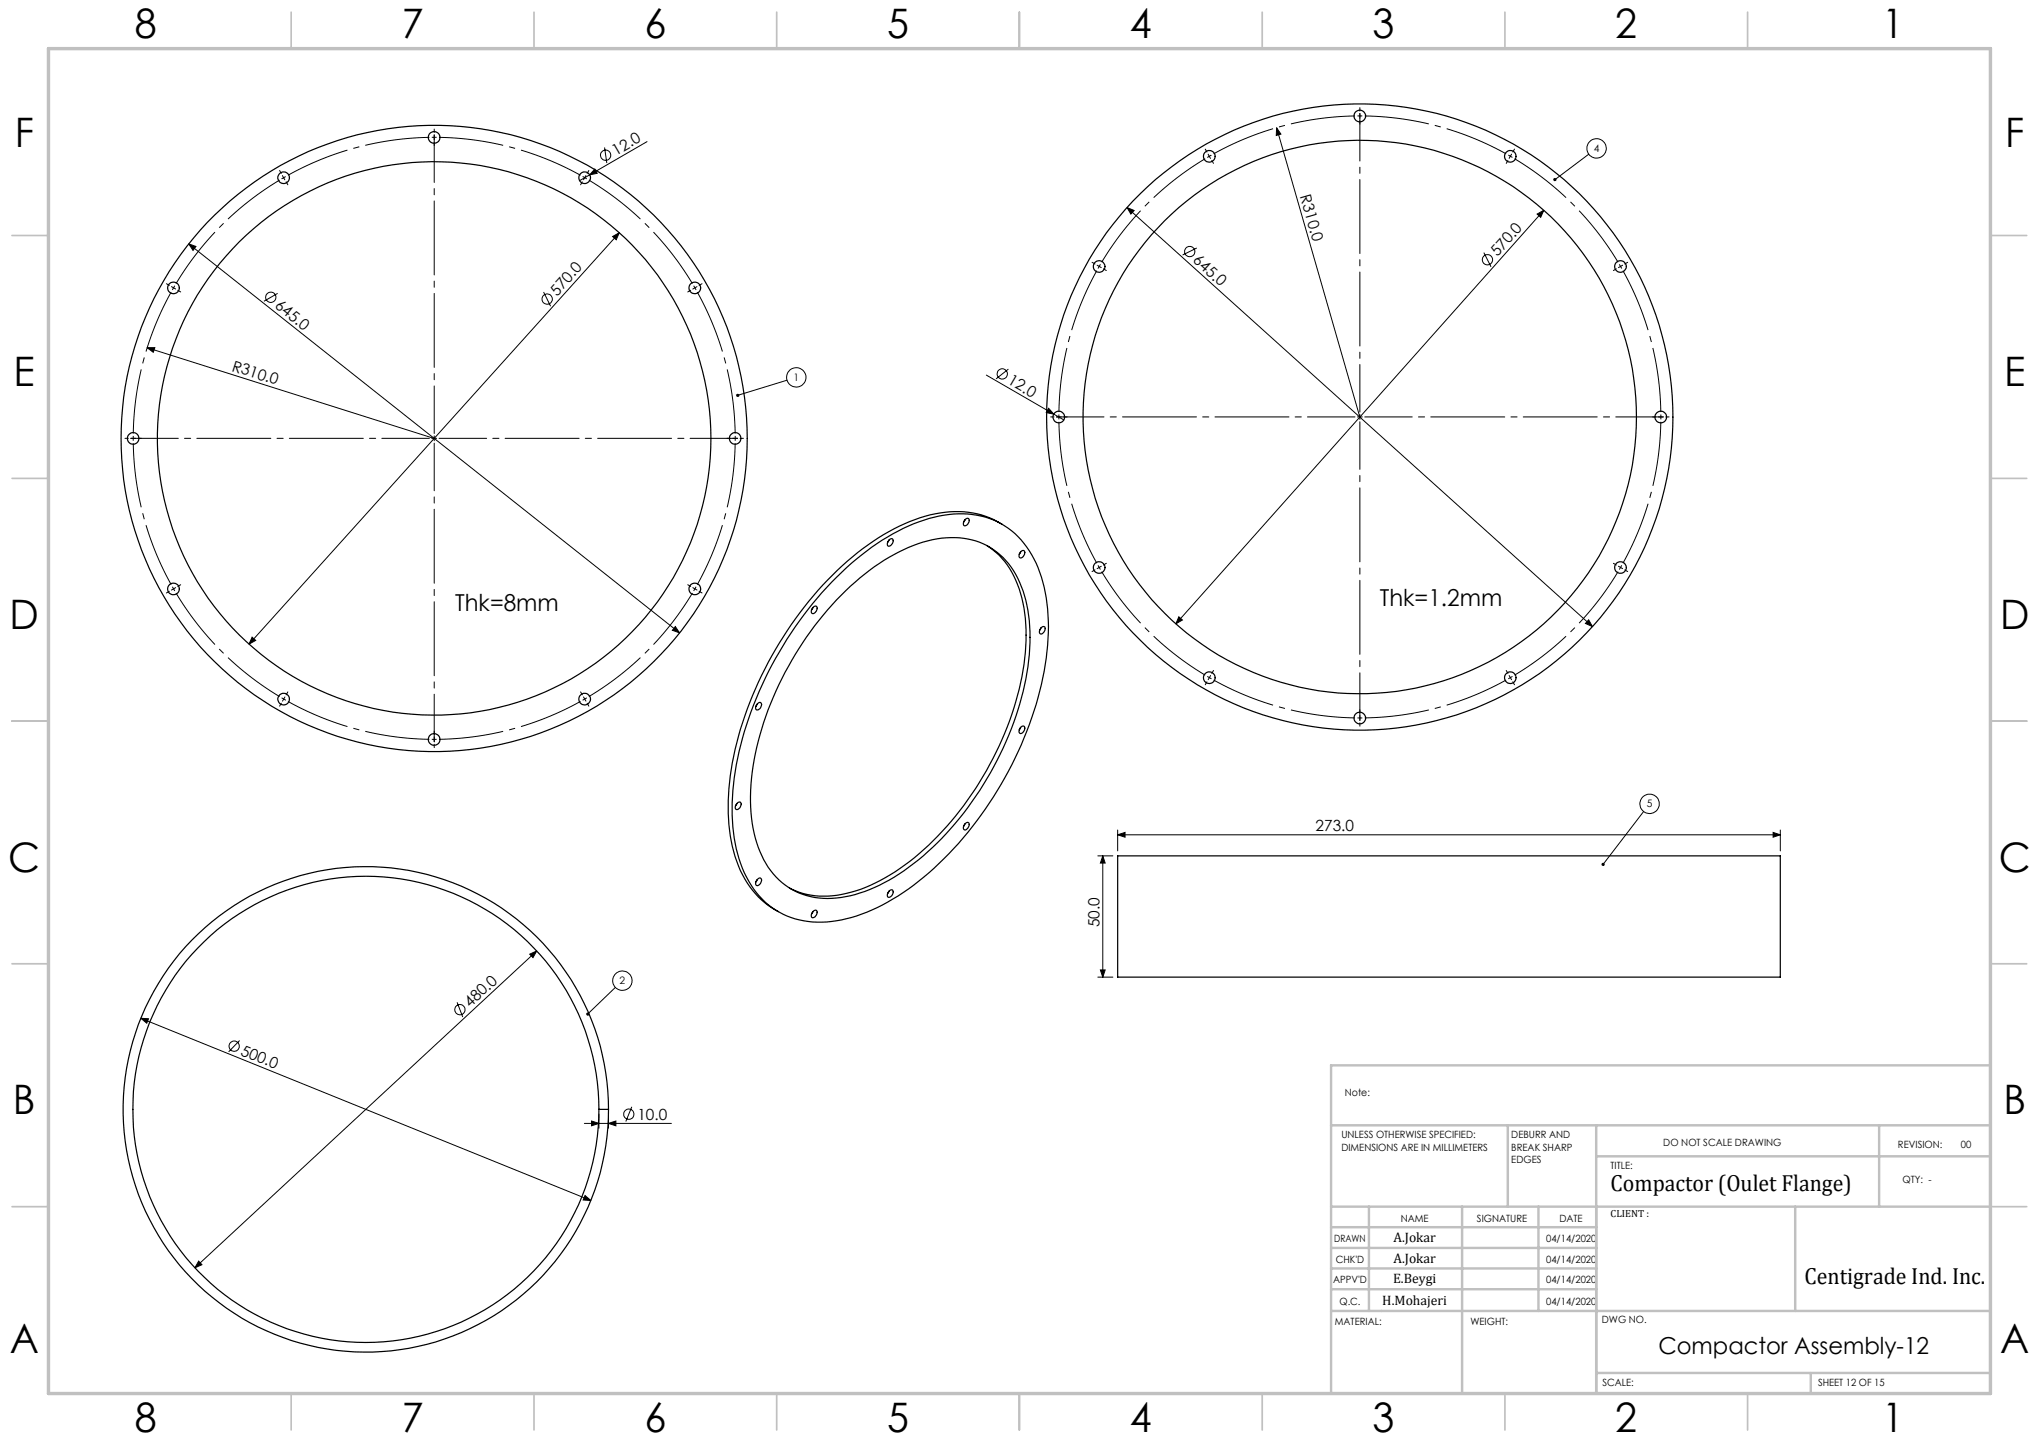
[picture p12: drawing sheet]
<svg xmlns="http://www.w3.org/2000/svg" width="420mm" height="297mm" viewBox="0 0 420 297" stroke-linecap="round" stroke-linejoin="round" font-family="sans-serif">
<g fill="none" stroke="#000" stroke-width=".21">
<path d="M58.2 36.2l.2 .4M58.4 36.6l-.4 .3M58.4 36.6l.3 .4M58.8 36.4l-.4 .2M121.5 36l-2.1 1.2M122.5 34.8l.5 .9-1.5 .3zM124.5 30.4l.5 3.2M133.3 29.2l-11.8 6.8M248.8 31.7l.3 .5M249.1 32.2l-.4 .3M249.1 32.2l.2 .4M249.5 32l-.4 .2"/>
<path d="M263 26.3l.8 1.3-.9 .3zM263 26.3l17.1 59.6M327.3 31.7l-7 5.3M38.9 50.2l1.5 .6-.6 .8zM38.9 50.2l101.1 80.1M126.2 48.7l1.4-.8-.7 1.5zM127.6 47.9l-76.3 84.8M232.2 42.8l1.4 .6-.7 .7zM232.2 42.8l95.8 86.2M246.5 51.1l-2.9 1.4M305.6 52l1.5 3M316.6 44.1l1.4-.8-.6 1.5z"/>
<path d="M318 43.3l-75.8 85.2M30.3 71.6h1.6l-.3 1zM30.3 71.6l59.1 18.7M57.2 60.4l-2.8 1.7M112 60.1l1.4 3M162.1 78.3l-10.1 3.1M203.2 77.3l15.9 9.2M207.7 76l-2.5 2M216 84.1l1.1 1.2-1.6-.3zM51.9 131.2l.8 .7-1.4 .8zM139.1 129l.9 1.3-1.5-.5zM242.8 127l.8 .7-1.4 .8z"/>
<path d="M327.2 127.7l.8 1.3-1.4-.6zM226.1 176.3h3.1M227.2 176.3v25M227.2 176.3l.4 1.5h-.9zM230.2 171.9l1.5-.5v1zM230.2 171v4.3M230.2 171.9h136.5M338.6 167.1l-8.4 10.9M365.2 171.4l1.5 .5-1.5 .5zM366.7 171v4.3M109.1 196.5l1.5-.6-.8 1.3zM110.6 195.9l-70.5 65.2"/>
<path d="M226.7 199.8h.9l-.4 1.5zM29 209.7l92.7 37.6M29 209.7l1.6 .1-.4 .9zM49.4 214.3l-2.3 2.3M94.2 206.4l1.1 3.1M126.8 203.4l-5.7 5.4M226.1 201.3h3.1M120.4 231.4h17.9M121.8 230.9l1.6 .5-1.6 .5zM123.4 229.5v2.9M125.3 231.4l1.6-.5v1zM125.3 229.5v2.9"/>
<path d="M130.1 228l-1.2 3M40.9 259.7l.7 .8-1.5 .6zM120.5 246.2l1.2 1.1-1.6-.1z"/>
<circle cx="124.7" cy="32" r="1.06"/>
<circle cx="328.9" cy="30.6" r="2"/>
<circle cx="245.1" cy="51.8" r="1.07"/>
<circle cx="306.4" cy="53.5" r="1.05"/>
<circle cx="55.8" cy="61.2" r="1.06"/>
<circle cx="112.7" cy="61.6" r="1.07"/>
<circle cx="164" cy="77.7" r="1.99"/>
<circle cx="206.4" cy="77" r="1.06"/>
<circle cx="339.8" cy="165.6" r="1.99"/>
<circle cx="48.2" cy="215.5" r="1.06"/>
<circle cx="94.7" cy="208" r="1.05"/>
<circle cx="128.2" cy="202" r="2"/>
<circle cx="129.5" cy="229.5" r="1.06"/>
</g>
<g fill="none" stroke="#000" stroke-width=".21" stroke-dasharray="15.2 1.3 1.3 1.3" stroke-linecap="butt">
<path d="M89.4 28.3h-.5M89.4 28.3h.5M120.4 36.6l-.4-.3M120.4 36.6l.5 .2M280.1 23.9h-.5M280.1 23.9h.5M311.1 32.2l-.4-.3M311.1 32.2l.4 .2M35.7 59.3l-.2 .4M35.7 59.3l.3-.5M143.1 59.3l-.2-.5M143.1 59.3l.3 .4"/>
<path d="M226.4 54.9l-.2 .4M226.4 54.9l.3-.5M333.8 54.9l-.2-.5M333.8 54.9l.3 .4M27.4 90.3v.5M27.4 90.3v-.5M151.4 90.3v-.5M151.4 90.3v.5M218.1 85.9v.5M218.1 85.9v-.5M342.1 85.9v-.5M342.1 85.9v.5"/>
<path d="M226.4 116.9l.3 .4M226.4 116.9l-.2-.5M333.8 116.9l.3-.5M333.8 116.9l-.2 .4M35.7 121.3l.3 .4M35.7 121.3l-.2-.5M143.1 121.3l.3-.5M143.1 121.3l-.2 .4M249.1 139.6l.4 .2M249.1 139.6l-.4-.3M311.1 139.6l.4-.3M311.1 139.6l-.4 .2"/>
<path d="M58.4 144l.5 .2M58.4 144l-.4-.3M89.4 152.3h.5M89.4 152.3h-.5M120.4 144l.5-.3M120.4 144l-.4 .2M280.1 147.9h.5M280.1 147.9h-.5"/>
</g>
<g fill="none" stroke="#000" stroke-width=".21" stroke-dasharray="15.2 1.3 1.3 1.3" stroke-dashoffset="1.9" stroke-linecap="butt">
<path d="M57.6 37.1a62 62 0 0 0-21.3 21.3M88.4 28.3a62 62 0 0 0-29.1 7.8M119.6 36.1a62 62 0 0 0-29.2-7.8M248.2 32.7a62 62 0 0 0-21.3 21.3M279.1 23.9a62 62 0 0 0-29.1 7.8M310.2 31.7a62 62 0 0 0-29.1-7.8M142.6 58.4a62 62 0 0 0-21.3-21.3M225.9 55.7a62 62 0 0 0-7.8 29.2M333.3 54a62 62 0 0 0-21.3-21.3M35.3 60.2a62 62 0 0 0-7.8 29.1M27.5 91.3a62 62 0 0 0 7.8 29.1M151.4 89.3a62 62 0 0 0-7.8-29.1"/>
<path d="M218.1 86.9a62 62 0 0 0 7.8 29.1M342.1 84.9a62 62 0 0 0-7.8-29.2M226.9 117.7a62 62 0 0 0 21.3 21.4M334.3 116a62 62 0 0 0 7.8-29.1M36.3 122.1a62 62 0 0 0 21.3 21.4M143.6 120.4a62 62 0 0 0 7.8-29.1M312 139.1a62 62 0 0 0 21.3-21.4M59.3 144.5a62 62 0 0 0 29.1 7.8M90.4 152.3a62 62 0 0 0 29.2-7.8M121.3 143.5a62 62 0 0 0 21.3-21.4M250 140.1a62 62 0 0 0 29.1 7.8M281.1 147.9a62 62 0 0 0 29.1-7.8"/>
</g>
<g fill="none" stroke="#000" stroke-width=".21" stroke-dasharray="15.2 1.3 1.3 1.3">
<path d="M57.9 35.7l-.3-.6M58.9 37.5l.4 .6M89.4 28.3v-.5M89.4 28.3v.5M89.4 27.3v-.7M89.4 29.3v.7M119.9 37.5l-.3 .6M120.4 36.6l.3-.4M120.4 36.6l-.2 .4M120.9 35.7l.4-.6M248.6 31.3l-.3-.6M249.6 33l.4 .7"/>
<path d="M280.1 23.9v-.5M280.1 23.9v.5M280.1 22.9v-.7M280.1 24.9v.7M310.6 33l-.3 .7M311.1 32.2l.3-.5M311.1 32.2l-.2 .4M311.6 31.3l.4-.6M34.9 58.8l-.6-.4M35.7 59.3l-.4-.3M35.7 59.3l.5 .2M36.6 59.8l.6 .3"/>
<path d="M142.3 59.8l-.6 .3M143.1 59.3l.5-.3M143.1 59.3l-.4 .2M144 58.8l.6-.4M225.6 54.4l-.7-.4M226.4 54.9l-.4-.3M226.4 54.9l.4 .2M227.3 55.4l.6 .3M332.9 55.4l-.6 .3M333.8 54.9l.4-.3M333.8 54.9l-.4 .2M334.7 54.4l.6-.4"/>
<path d="M26.4 90.3h-.7M27.4 90.3h-.5M27.4 90.3h.5M28.4 90.3h.7M89.4 90.3v-.5M89.4 90.3h-.5M89.4 90.3v.5M89.4 90.3h.5M150.4 90.3h-.7M151.4 90.3h.5M151.4 90.3h-.5M152.4 90.3h.7"/>
<path d="M217.1 85.9h-.7M218.1 85.9h-.5M218.1 85.9h.5M219.1 85.9h.7M280.1 85.9v-.5M280.1 85.9h-.5M280.1 85.9v.5M280.1 85.9h.5M341.1 85.9h-.7M342.1 85.9h.5M342.1 85.9h-.5M343.1 85.9h.7"/>
<path d="M225.6 117.4l-.7 .3M226.4 116.9l-.4 .2M226.4 116.9l.4-.3M227.3 116.4l.6-.4M332.9 116.4l-.6-.4M333.8 116.9l.4 .2M333.8 116.9l-.4-.3M334.7 117.4l.6 .3M34.9 121.8l-.6 .3M35.7 121.3l-.4 .2M35.7 121.3l.5-.3M36.6 120.8l.6-.4"/>
<path d="M142.3 120.8l-.6-.4M143.1 121.3l.5 .2M143.1 121.3l-.4-.3M144 121.8l.6 .3M249.1 139.6l-.2 .4M249.1 139.6l.3-.5M249.6 138.7l.4-.6M310.6 138.7l-.3-.6M311.1 139.6l.3 .4M311.1 139.6l-.2-.5M57.9 144.8l-.3 .6M58.4 144l-.2 .4"/>
<path d="M58.4 144l.3-.5M58.9 143.1l.4-.6M89.4 152.3v.5M89.4 152.3v-.5M89.4 153.3v.7M89.4 151.3v-.7M119.9 143.1l-.3-.6M120.4 144l.3 .4M120.4 144l-.2-.5M120.9 144.8l.4 .6M248.6 140.4l-.3 .6M280.1 147.9v.5"/>
<path d="M280.1 147.9v-.5M280.1 148.9v.7M280.1 146.9v-.7M311.6 140.4l.4 .6"/>
</g>
<path d="M88.4 90.3h-61.5M89.4 89.3v-61.5M89.4 91.3v61.5M90.4 90.3h61.5M279.1 85.9h-61.5M280.1 84.9v-61.5M280.1 86.9v61.5M281.1 85.9h61.5" fill="none" stroke="#000" stroke-width=".21" stroke-dasharray="15.2 1.3 1.3 1.3" stroke-dashoffset="5.4"/>
<g fill="none" stroke="#c0c0c0" stroke-width=".35">
<path d="M60 2.5v7.5M110 2.5v7.5M160 2.5v7.5M210 2.5v7.5M260 2.5v7.5M310 2.5v7.5M360 2.5v7.5M2.5 48.5h7.5M410 48.5h7.5M2.5 98.5h7.5M410 98.5h7.5M2.5 148.5h7.5"/>
<path d="M410 148.5h7.5M2.5 198.5h7.5M410 198.5h7.5M2.5 248.5h7.5M410 248.5h7.5M60 287v7.5M110 287v7.5M160 287v7.5M210 287v7.5M260 287v7.5M310 287v7.5M360 287v7.5"/>
</g>
<g fill="none" stroke="#c0c0c0" stroke-width=".5">
<path d="M410 219.4h-135.8v67.4M274.2 231.8h135.8M310.6 231.8v16.7M328.8 231.8v55.2M328.8 238.2h81.2M387.1 231.8v16.7M274.2 248.5h135.8M274.2 257h54.6M274.2 252.8h54.6M282 248.5v21.5M301.2 248.5v38.3M316.9 248.5v21.5"/>
<path d="M369.8 248.5v21.5M274.2 265.5h54.6M274.2 261.3h54.6M274.2 270h135.8M328.8 282.8h81.2M373 282.8v4.2"/>
</g>
<path d="M10 10h400v277h-400z" fill="none" stroke="#c0c0c0" stroke-width=".7"/>
<g fill="#000">
<path d="M122.5 34.8l.5 .9-1.5 .3zM263 26.3l.8 1.3-.9 .3zM30.3 71.6h1.6l-.3 1zM216 84.1l1.1 1.2-1.6-.3z"/>
<path d="M151.7 81.2v.3l.3-.1-.3 .1a.34 .34 0 0 0 .5 .2 .34 .34 0 0 0 0-.5 .34 .34 0 0 0-.5 0zM320.1 36.7l-.1 .5 .3-.2-.3 .2a.34 .34 0 0 0 .5 .1 .34 .34 0 0 0 0-.5 .34 .34 0 0 0-.4-.1zM120.8 208.6l.1 .5 .2-.3-.2 .3a.34 .34 0 0 0 .4 0 .34 .34 0 0 0 0-.5 .34 .34 0 0 0-.5 0zM330 177.8v.5l.2-.3-.2 .3a.33 .33 0 0 0 .5-.1 .33 .33 0 0 0-.1-.4 .33 .33 0 0 0-.4 0z"/>
<path d="M51.9 131.2l-.6 1.5 1.4-.8zM126.2 48.7l.7 .7 .7-1.5z"/>
<path d="M139.1 129l-.6 .8 1.5 .5zM38.9 50.2l.9 1.4 .6-.8z"/>
<path d="M242.8 127l-.6 1.5 1.4-.8zM316.6 44.1l.8 .7 .6-1.5z"/>
<path d="M327.2 127.7l-.6 .7 1.4 .6zM232.2 42.8l.7 1.3 .7-.7z"/>
<path d="M227.2 176.3l.4 1.5h-.9zM226.7 199.8h.9l-.4 1.5z"/>
<path d="M365.2 171.4l1.5 .5-1.5 .5zM230.2 171.9l1.5-.5v1z"/>
<path d="M121.8 230.9l1.6 .5-1.6 .5zM125.3 231.4l1.6-.5v1z"/>
<path d="M120.5 246.2l-.4 1 1.6 .1zM29 209.7l1.2 1 .4-.9z"/>
<path d="M40.9 259.7l-.8 1.4 1.5-.6zM109.1 196.5l.7 .7 .8-1.3z"/>
</g>
<g fill="none" stroke="#000" stroke-width=".25">
<path d="M171.3 119.9a47.5 47.5 0 0 1 20.1-13.1 18.9 18.9 0 0 1 15.6 1.5 19.7 19.7 0 0 1 8.1 12.7 48.6 48.6 0 0 1-1.7 24.1 75.8 75.8 0 0 1-25.2 37.2 35.6 35.6 0 0 1-17.9 7.6 16.6 16.6 0 0 1-17.4-11 37.5 37.5 0 0 1-1.5-20 75.5 75.5 0 0 1 19.9-39zM183.1 111.2l-.3 .5M183.3 111.1a.42 .42 0 0 1 .5-.1 .42 .42 0 0 1 .2 .5 .79 .79 0 0 1-1.2 .8l.1-.7zM198.8 107l-.3 .6M198.8 107a.48 .48 0 0 1 .7-.2 .48 .48 0 0 1 .1 .8 .72 .72 0 0 1-1.1 .5v-.5zM203.3 112.4a17.4 17.4 0 0 1 7.4 11.8 43.5 43.5 0 0 1-1.9 21.6 67.1 67.1 0 0 1-21.4 31.6 31.3 31.3 0 0 1-16.8 7.2 15.2 15.2 0 0 1-8-1.7M206.4 108a19 19 0 0 0-15.8-1.7 45.6 45.6 0 0 0-19.1 12.2 75.5 75.5 0 0 0-20.9 39.9 38.4 38.4 0 0 0 1.5 20 17.9 17.9 0 0 0 8.2 9.4M210.2 113.7a.49 .49 0 0 1 .7-.3 .49 .49 0 0 1 .1 .8 .69 .69 0 0 1-1.1 .5v-.5zM210.2 113.7l-.3 .5M167.5 125.1a.47 .47 0 0 1 .7-.2 .47 .47 0 0 1 0 .7 .69 .69 0 0 1-.3 .6 .69 .69 0 0 1-.8 0v-.5zM167.5 125.1l-.3 .5M174.2 121.7a38.7 38.7 0 0 1 17.9-10.5 15.4 15.4 0 0 1 14.5 3.6 21.9 21.9 0 0 1 5.5 14.2 54.1 54.1 0 0 1-6.1 26.4 62.4 62.4 0 0 1-20.9 24.7 27.2 27.2 0 0 1-15.5 4.9 14.6 14.6 0 0 1-13.1-9.6 34.9 34.9 0 0 1-.9-20.1 68.1 68.1 0 0 1 18.6-33.6z"/>
<path d="M214.4 129.3a.48 .48 0 0 1 .7-.2 .48 .48 0 0 1 .1 .7 .69 .69 0 0 1-.3 .6 .69 .69 0 0 1-.8 0v-.5zM214.4 129.3l-.3 .5M156 145l-.3 .5M156.1 144.8a.45 .45 0 0 1 .7 0 .45 .45 0 0 1 0 .7 .72 .72 0 0 1-1.1 .5v-.5zM210.2 149.8a.49 .49 0 0 1 .7-.2 .49 .49 0 0 1 .1 .8 .69 .69 0 0 1-1.1 .5v-.5zM210.2 149.8l-.3 .5M151.8 165.5a.47 .47 0 0 1 .7-.3 .47 .47 0 0 1 .1 .8 .69 .69 0 0 1-.4 .6 .69 .69 0 0 1-.7-.1v-.5zM151.8 165.5l-.3 .5M198.8 169.7l-.3 .5M198.9 169.5a.45 .45 0 0 1 .7 0 .45 .45 0 0 1 0 .7 .69 .69 0 0 1-.4 .6 .69 .69 0 0 1-.7-.1v-.5zM230.2 176.3h136.5v25h-136.5zM156 181.1l-.3 .5"/>
<path d="M156.1 181a.45 .45 0 0 1 .7 0 .45 .45 0 0 1 0 .6 .69 .69 0 0 1-.4 .7 .69 .69 0 0 1-.7-.1v-.5zM167.5 187.7l-.3 .5M167.6 187.6a.42 .42 0 0 1 .6-.1 .42 .42 0 0 1 .1 .6 .79 .79 0 0 1-1.2 .7l.1-.7zM183.1 183.5a.48 .48 0 0 1 .8-.2 .48 .48 0 0 1 0 .8 .72 .72 0 0 1-1.1 .5v-.5zM183.1 183.5l-.3 .5M123.4 228.5h1.9"/>
<circle cx="58.4" cy="36.6" r="1.2"/>
<circle cx="89.4" cy="28.3" r="1.2"/>
<circle cx="120.4" cy="36.6" r="1.2"/>
<circle cx="249.1" cy="32.2" r="1.2"/>
<circle cx="280.1" cy="23.9" r="1.2"/>
<circle cx="311.1" cy="32.2" r="1.19"/>
<circle cx="35.7" cy="59.3" r="1.2"/>
<circle cx="143.1" cy="59.3" r="1.2"/>
<circle cx="226.4" cy="54.9" r="1.2"/>
<circle cx="333.8" cy="54.9" r="1.2"/>
<circle cx="27.4" cy="90.3" r="1.19"/>
<circle cx="89.4" cy="90.3" r="64.5"/>
<circle cx="89.4" cy="90.3" r="57"/>
<circle cx="151.4" cy="90.3" r="1.19"/>
<circle cx="218.1" cy="85.9" r="1.2"/>
<circle cx="280.1" cy="85.9" r="57"/>
<circle cx="280.1" cy="85.9" r="64.5"/>
<circle cx="342.1" cy="85.9" r="1.2"/>
<circle cx="226.4" cy="116.9" r="1.2"/>
<circle cx="333.8" cy="116.9" r="1.2"/>
<circle cx="35.7" cy="121.3" r="1.2"/>
<circle cx="143.1" cy="121.3" r="1.2"/>
<circle cx="249.1" cy="139.6" r="1.2"/>
<circle cx="311.1" cy="139.6" r="1.19"/>
<circle cx="58.4" cy="144" r="1.2"/>
<circle cx="89.4" cy="152.3" r="1.2"/>
<circle cx="120.4" cy="144" r="1.2"/>
<circle cx="280.1" cy="147.9" r="1.2"/>
<circle cx="75.3" cy="228.5" r="50"/>
<circle cx="75.4" cy="228.5" r="48"/>
</g>
<g font-size="8.4">
<text x="27.7" y="7.9">8</text>
<text x="82.7" y="7.9">7</text>
<text x="132.7" y="7.9">6</text>
<text x="182.7" y="7.9">5</text>
<text x="232.7" y="7.9">4</text>
<text x="282.7" y="7.9">3</text>
<text x="332.7" y="7.9">2</text>
<text x="387.7" y="7.9">1</text>
<text x="3" y="30.3">F</text>
<text x="413" y="30.3">F</text>
<text x="2.8" y="79.5">E</text>
<text x="412.8" y="79.5">E</text>
<text x="2" y="129.5">D</text>
<text x="412" y="129.5">D</text>
<text x="1.7" y="179.5">C</text>
<text x="411.7" y="179.5">C</text>
<text x="2.7" y="229.5">B</text>
<text x="412.7" y="229.5">B</text>
<text x="2" y="278.8">A</text>
<text x="412" y="278.8">A</text>
<text x="27.7" y="294.9">8</text>
<text x="82.7" y="294.9">7</text>
<text x="132.7" y="294.9">6</text>
<text x="182.7" y="294.9">5</text>
<text x="232.7" y="294.9">4</text>
<text x="282.7" y="294.9">3</text>
<text x="332.7" y="294.9">2</text>
<text x="387.7" y="294.9">1</text>
</g>
<g font-size="4.8">
<text x="93.8" y="125.9">Thk=8mm</text>
<text x="284.2" y="124.8">Thk=1.2mm</text>
<text x="331.8" y="245.2">Compactor (Oulet Flange)</text>
<text x="371.7" y="264.5">Centigrade Ind. Inc.</text>
<text x="341.6" y="278.8">Compactor Assembly-12</text>
</g>
<g font-size="3.2">
<text x="126.9" y="32.1" transform="rotate(-30 126.9 32.1)">12.0</text>
<text x="267.8" y="40.4" transform="rotate(74 267.8 40.4)">R310.0</text>
<text x="245.6" y="53.8" transform="rotate(42 245.6 53.8)">645.0</text>
<text x="308.4" y="53" transform="rotate(-48 308.4 53)">570.0</text>
<text x="56.4" y="63.2" transform="rotate(38 56.4 63.2)">645.0</text>
<text x="114.8" y="61.1" transform="rotate(-48 114.8 61.1)">570.0</text>
<text x="47.6" y="76.3" transform="rotate(18 47.6 76.3)">R310.0</text>
<text x="207.4" y="78.9" transform="rotate(30 207.4 78.9)">12.0</text>
<text x="271" y="171.2">273.0</text>
<text x="226.5" y="191" transform="rotate(-90 226.5 191)">50.0</text>
<text x="96.8" y="207.6" transform="rotate(-43 96.8 207.6)">480.0</text>
<text x="49.4" y="217.2" transform="rotate(22 49.4 217.2)">500.0</text>
<text x="131.3" y="230.7">10.0</text>
</g>
<g font-size="2.8">
<text x="287" y="255.9">A.Jokar</text>
<text x="287" y="260.1">A.Jokar</text>
<text x="284.7" y="268.7">H.Mohajeri</text>
<text x="286.9" y="264.2">E.Beygi</text>
</g>
<g font-size="2.1">
<text x="328.3" y="31.3">4</text>
<text x="163.5" y="78.4">1</text>
<text x="339.2" y="166.3">5</text>
<text x="127.6" y="202.7">2</text>
<text x="277" y="225.8">Note:</text>
<text x="276.3" y="234.5">UNLESS OTHERWISE SPECIFIED:</text>
<text x="276.3" y="237">DIMENSIONS ARE IN MILLIMETERS</text>
<text x="311.3" y="234.5">DEBURR AND</text>
<text x="311.3" y="237">BREAK SHARP</text>
<text x="311.3" y="239.5">EDGES</text>
<text x="342.6" y="235.9">DO NOT SCALE DRAWING</text>
<text x="391" y="236.5">REVISION:</text>
<text x="403.9" y="236.5">00</text>
<text x="331.8" y="240.8">TITLE:</text>
<text x="391.9" y="243.6">QTY: -</text>
<text x="288.5" y="251.7">NAME</text>
<text x="304.2" y="251.7">SIGNATURE</text>
<text x="321.2" y="251.7">DATE</text>
<text x="331.8" y="250.7">CLIENT :</text>
<text x="274.8" y="255.8">DRAWN</text>
<text x="318.5" y="255.8">04/14/2020</text>
<text x="275.1" y="260.1">CHK'D</text>
<text x="318.5" y="260">04/14/2020</text>
<text x="274.6" y="264.2">APPV'D</text>
<text x="275.9" y="268.7">Q.C.</text>
<text x="318.5" y="264.2">04/14/2020</text>
<text x="318.5" y="268.7">04/14/2020</text>
<text x="275" y="273">MATERIAL:</text>
<text x="302.9" y="273">WEIGHT:</text>
<text x="330" y="272.5">DWG NO.</text>
<text x="330.1" y="285.6">SCALE:</text>
<text x="374.5" y="285.6">SHEET 12 OF 15</text>
</g>
</svg>
